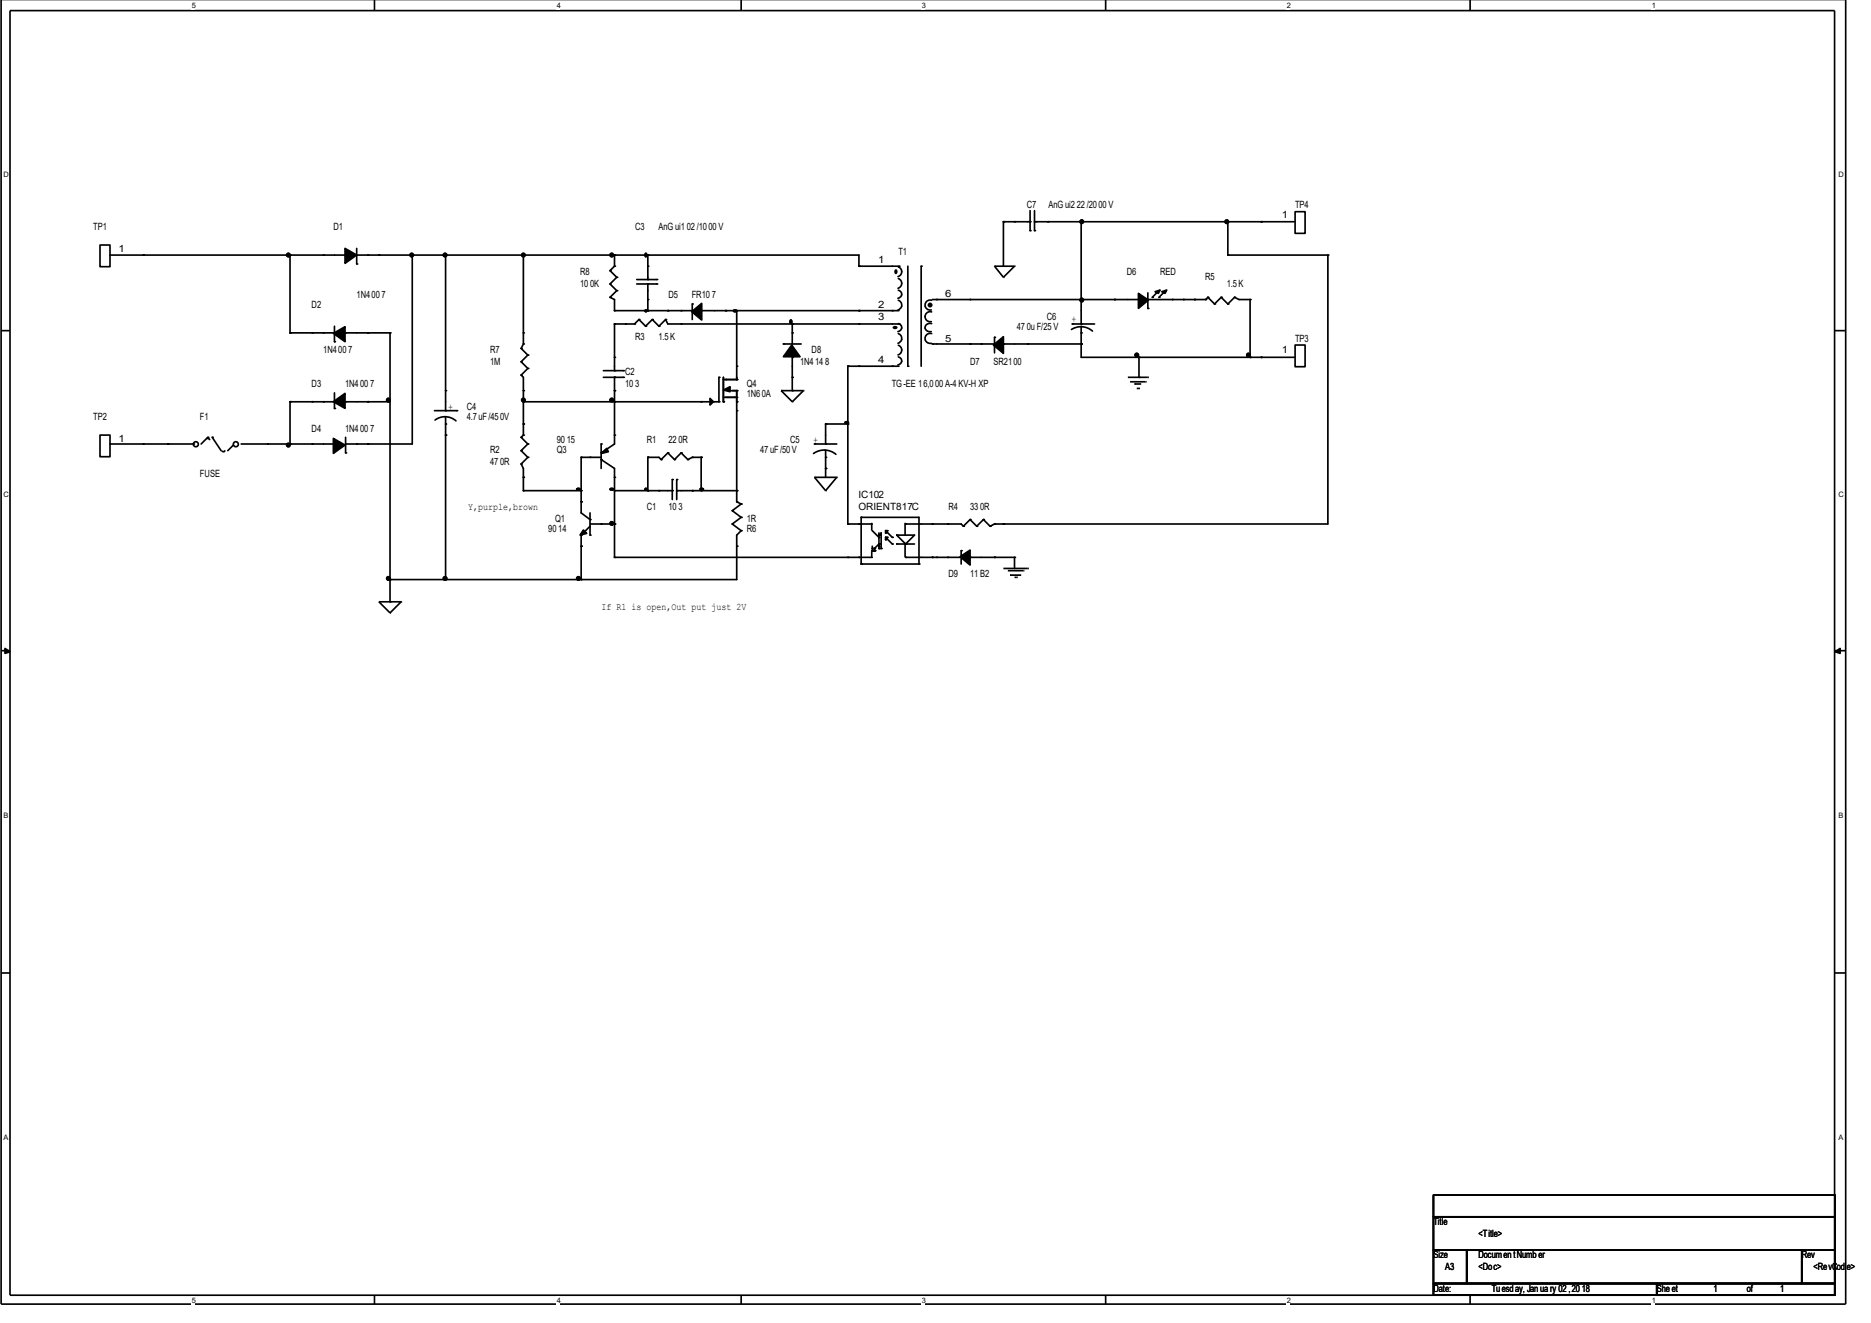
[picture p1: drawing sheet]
<svg xmlns="http://www.w3.org/2000/svg" width="297mm" height="210mm" viewBox="0 0 297 210" stroke-linecap="round" stroke-linejoin="round" font-family="sans-serif">
<path d="M.2 -.1v207.1h292.8v-207.1M1.6 1.7h289.6v203.9h-289.6z" fill="none" stroke="#000" stroke-width=".26"/>
<g fill="#fff">
<path d="M30.4 .3h.6v1.3h-.6z"/>
<path d="M30.4 205.8h.6v1.4h-.6z"/>
</g>
<path d="M59.4 -.1v1.8M59.4 205.6v1.4" fill="none" stroke="#000" stroke-width=".26"/>
<g fill="#fff">
<path d="M88.4 .3h.5v1.3h-.5z"/>
<path d="M88.4 205.8h.5v1.4h-.5z"/>
</g>
<path d="M117.7 -.1v1.8M117.7 205.6v1.4" fill="none" stroke="#000" stroke-width=".26"/>
<g fill="#fff">
<path d="M146.3 .3h.5v1.3h-.5z"/>
<path d="M146.3 205.8h.5v1.4h-.5z"/>
</g>
<path d="M175.5 -.1v1.8M175.5 205.6v1.4" fill="none" stroke="#000" stroke-width=".26"/>
<g fill="#fff">
<path d="M204.3 .3h.5v1.3h-.5z"/>
<path d="M204.3 205.8h.5v1.4h-.5z"/>
</g>
<path d="M233.4 -.1v1.8M233.4 205.6v1.4" fill="none" stroke="#000" stroke-width=".26"/>
<g fill="#fff">
<path d="M262.2 .3h.5v1.3h-.5z"/>
<path d="M262.2 205.8h.5v1.4h-.5z"/>
<path d="M.5 27h.8v1.3h-.8z"/>
<path d="M291.8 27h.8v1.3h-.8z"/>
<path d="M.5 77.8h.8v1.3h-.8z"/>
<path d="M291.8 77.8h.8v1.3h-.8z"/>
</g>
<path d="M.2 52.5h1.4M291.2 52.5h1.8" fill="none" stroke="#000" stroke-width=".26"/>
<g fill="#fff">
<path d="M.5 128.9h.8v1.3h-.8z"/>
<path d="M291.8 128.9h.8v1.3h-.8z"/>
</g>
<path d="M.2 103.3h1.4M291.2 103.3h1.8" fill="none" stroke="#000" stroke-width=".26"/>
<path d="M.8 102.9l.8 .6-.8 .2zM291.3 103.5l.8-.6v.8z" fill="#000" stroke="#000" stroke-width=".26"/>
<g fill="#fff">
<path d="M.5 179.9h.8v1.3h-.8z"/>
<path d="M291.8 179.9h.8v1.3h-.8z"/>
</g>
<g fill="none" stroke="#000" stroke-width=".26">
<path d="M15.9 38.9h1.6v3.4h-1.6zM56.6 39.4v2.5M161 35.2h.1M161 35.2h2.5M163.5 36.6h.1M163.5 35.2h.1M163.5 33.4v3.2M164.2 35.2h.1M164.2 36.6h.1M164.2 35.2h2.1M164.2 33.4v3.2M166.3 35.2h.1"/>
<path d="M17.5 40.5h5.3M22.8 40.5h.1M49.6 52.8h.1M49.6 52.8h3.5M51.3 52.8h.1M51.3 40.5h.1M51.3 40.5h3.6M53.1 54.2h.1M53.1 51.8v2.4M54.9 52.8h.1M54.9 40.5h.1M54.9 52.8h3.5"/>
<path d="M56.6 41.9h.1M56.6 40.5h3.5M58.4 52.8h.1M58.4 40.5h.1M60.1 40.5h.1M82.7 59.5h.1M82.7 57.4h.1M82.7 55.3h.1M82.7 59.5l.4 .4v2.1M82.7 57.4l1.1 1.1M82.7 55.3l1.1 1.1M83.1 54.6h.1"/>
<path d="M83.1 52.8h.1M83.1 52.8v1.8M83.1 54.6l-.4 .7M83.8 58.5h.1M83.8 56.4h.1M83.8 58.5l-1.1 1M83.8 56.4l-1.1 1M95.8 59.9h3.2M95.8 58.8h3.2M96.8 47.2h.1M96.8 45.1h.1M96.8 43h.1"/>
<path d="M96.8 47.2l.7 .3v1.8M96.8 45.1l1.1 1M96.8 43l1.1 1M97.5 59.9h.1M97.5 58.8h.1M97.5 56.7h.1M97.5 42.3h.1M97.5 49.3h.1M97.5 40.5h.1M97.5 40.5v1.8M97.5 56.7v2.1M97.5 59.9v2.1"/>
<path d="M97.5 42.3l-.7 .7M97.9 46.1h.1M97.9 44h.1M97.9 46.1l-1.1 1.1M97.9 44l-1.1 1.1M99 58.8h.1M99 59.9h.1M99.3 51.4h.1M99.3 51.4h1.4M100.7 51.4h.1M101.1 45.1h3.1M101.1 44.4h3.1"/>
<path d="M101.4 50.7h.1M101.4 50.7l-.7 .7M101.4 50.7l1.1 1.1M102.5 51.8h.1M102.8 44.4h.1M102.8 45.1h.1M102.8 42.3h.1M102.8 47.5h.1M102.8 42.3v2.1M102.8 45.1v2.4M103.5 50.7h.1M103.5 50.7l-1 1.1"/>
<path d="M103.5 50.7l1.1 1.1M104.2 45.1h.1M104.2 44.4h.1M104.6 51.8h.1M105.7 50.7h.1M105.7 50.7l.3 .7h2.1M105.7 50.7l-1.1 1.1M106 49.3h.1M106 49.3h3.9M108.1 51.4h.1M108.1 49.3h.1M109.9 48.3h.1"/>
<path d="M109.9 48.3v2.4M111.3 49.3h.1M111.3 49.3h3.9M114.1 59.9h.1M114.1 59.9v3.9M114.8 59.9v3.9M115.2 49.3h.1M116.9 58.1h.1M116.9 58.1v2.1M124.4 54.6h.1M124.4 54.6h2.8M125.8 56.7h.1"/>
<path d="M125.8 52.8h.1M125.8 59.9h.1M125.8 51.4h.1M125.8 51.4v3.2M125.8 56.7v3.2M136.3 42.3h.1M136.3 58.1h.1M136.3 51.4h.1M136.3 49.3h.1M136.3 42.3h6.4M136.3 51.4h6.4M136.3 49.3h6.4"/>
<path d="M136.3 58.1h6.4M141.6 49.3h.1M141.6 58.1h.1M142.6 42.4a.8 .8 0 0 1 .5 .8 .8 .8 0 0 1-.6 .7M142.6 44.2a.8 .8 0 0 1 .5 .8 .8 .8 0 0 1-.6 .8M142.6 46.1a.64 .64 0 0 1 .5 .6 .64 .64 0 0 1-.6 .6M142.6 47.7a.8 .8 0 0 1 .5 .7 .8 .8 0 0 1-.6 .8M142.6 51.4a.64 .64 0 0 1 .5 .6 .64 .64 0 0 1-.6 .6M142.6 52.9a.8 .8 0 0 1 .5 .8 .8 .8 0 0 1-.6 .8M142.6 54.8a.8 .8 0 0 1 .5 .8 .8 .8 0 0 1-.6 .7M142.6 56.7a.64 .64 0 0 1 .5 .6 .64 .64 0 0 1-.6 .6M142.7 42.3h.1"/>
<path d="M142.7 51.4h.1M144.1 58.1h.1M144.1 42.3v15.8M146.2 42.3h.1M146.2 42.3v15.8M147.9 52.9a.8 .8 0 0 0-1.1 .8 .8 .8 0 0 0 1 .8M147.9 51.4a.71 .71 0 0 0-1.1 .5 .71 .71 0 0 0 1 .7M147.9 49.5a.8 .8 0 0 0-1.1 .7 .8 .8 0 0 0 1 .8M147.9 47.7a.8 .8 0 0 0-1.1 .7 .8 .8 0 0 0 1 .8M148 54.6h.1M148 54.6h9.9M148 47.5h6"/>
<path d="M148.7 47.5h.1M154 54.6h.1M154 47.5h.1M155.8 54.6h.1M157.9 42.3h.1M157.9 53.5h.1M157.9 42.3h3.1M157.9 42.3l1.4 1.7M157.9 53.5v2.5M159.3 44h.1M159.3 54.6h.1M159.3 54.6h3.9"/>
<path d="M161 42.3h.1M161 42.3l-1.7 1.7M163.2 54.6h.1M170.1 52.3a2.76 2.76 0 0 1 3.3 .3M170.2 51.4h.1M170.2 51.4h3.5M171.6 52.8h.1M171.6 51.4h.1M171.6 47.5h.1M171.6 54.6h.1M171.6 47.5v3.9M171.6 51.8v2.8"/>
<path d="M176.9 47.5h.1M176.9 47.5h3.9M179 59.9h3.2M180.8 47.5h.1M182.2 59.9h.1M182.2 49h.1M182.2 47.5h5.7M182.2 46.5v2.5M182.9 47.2h.1M184 47.2h.1M184 46.1l-1.1 1.1M185 46.1l-1 1.1"/>
<path d="M186.1 47.5h.1M187.9 47.5h.1M189.6 47.5h.1M189.6 47.5h1.8M191.4 47.5h.1M191.7 47.2h.1M191.7 47.2l1.1 1.1M191.7 47.2l-.3 .3M192.8 48.3h.1M193.9 47.2h.1M193.9 47.2l1 1.1M193.9 47.2l-1.1 1.1"/>
<path d="M194.9 48.3h.1M196 47.2h.1M196 47.2l.7 .3h1.7M196 47.2l-1.1 1.1M198.4 47.5h.1M200.2 56.7h.1M200.2 56.7h5.3M205.6 54.8h1.6v3.4h-1.6zM15.9 69.1h1.6v3.4h-1.6zM17.5 70.5h5.3M22.8 70.5h.1M32.8 69.6h.3l.2 .2"/>
<path d="M33 69.4h.1M33 69.4l-1.1 1.1M33.7 69.4h.1M33.7 69.4l1.4 2.1M35.7 71.6l-.2 .1-.2-.1M37.2 70.5h.1M37.2 70.5l-1 1M49.6 63.8h.1M49.6 70.5h.1M49.6 63.8h3.5M49.6 70.5h3.5M51.3 63.8h.1"/>
<path d="M53.1 64.8h.1M53.1 70.5h.1M53.1 62.4v2.4M54.9 63.8h.1M54.9 71.9h.1M54.9 63.8h3.5M54.9 70.5h3.5M54.9 69.4v2.5M56.6 70.5h.1M58.4 63.8h.1M58.4 70.5h.1M69 65.2h3.5"/>
<path d="M69.1 66.7a2.63 2.63 0 0 1 3.3 .1M70.7 67.3h.1M70.7 65.2h.1M70.7 62h.1M70.7 69.1h.1M70.7 62v3.2M70.7 66.2v2.9M72.5 65.2h.1M82.7 73.7h.1M82.7 71.5h.1M82.7 69.4h.1M82.7 73.7l.4 .7v1.4"/>
<path d="M82.7 71.5l1.1 1.1M82.7 69.4l1.1 1.1M83.1 69.1h.1M83.1 75.8h.1M83.1 67.3h.1M83.1 62h.1M83.1 69.1l-.4 .3M83.1 67.3v1.8M83.8 72.6h.1M83.8 70.5h.1M83.8 72.6l-1.1 1.1M83.8 70.5l-1.1 1"/>
<path d="M92.3 72.6h.1M92.3 79.6h.1M92.3 72.6h3.1M92.3 79.6v1.8l1.4 1.1M93.7 72.6h.1M95.4 72.9h.1M95.4 71.9h.1M95.4 70.5h.1M95.4 72.9l2.1 1.5v1.4M95.4 70.5v3.9M97.5 69.1h.1M97.5 75.8h.1"/>
<path d="M97.5 62h.1M97.5 69.1v1.4l-2.1 1.4M102.8 72.6h.1M102.8 72.6h1.8l.4 .3M104.6 77.9h.1M104.6 77.9h2.1M105 72.9h.1M106 71.9h.1M106 71.9l-1 1M106 71.9l1.1 1M106.7 77.9h.1M106.7 76.1h.1"/>
<path d="M106.7 76.1v3.2M107.1 72.9h.1M107.4 76.1h.1M107.4 77.9h.1M107.4 77.9h2.5M107.4 76.1v3.2M108.1 71.9h.1M108.1 71.9l-1 1M108.1 71.9l1.1 1M109.2 72.9h.1M109.9 72.6h.1M109.9 77.9h.1"/>
<path d="M109.9 72.6h1.4M109.9 72.6l-.7 .3M111.3 63.8h.1M111.3 72.6h.1M111.3 63.8h2.8M114.1 63.8h.1M114.8 63.8h.1M114.8 60.2h.1M114.8 60.2h2.1M114.8 63.1h2.1M115.2 60.2h.1M115.5 62h1.4"/>
<path d="M116.6 63.1h.1M116.9 79.6h.1M116.9 77.9h.1M116.9 60.2h.1M116.9 62h.1M116.9 63.8h.1M116.9 63.1h.1M116.9 65.2h.1M116.9 79.6l.8 .4M116.9 62v3.2M116.9 77.9v1.7M124 62h.1"/>
<path d="M124 62h3.5M124 62l1.8 1.8M125.8 63.8h.1M127.5 62h.1M127.5 62l-1.7 1.8M129.1 72a2.89 2.89 0 0 1 3.6 .1M129.3 75.8h.1M129.3 70.5h.1M129.3 75.8h3.5M129.3 75.8l1.8 2.1M129.3 70.5h3.5M131.1 77.9h.1"/>
<path d="M131.1 72.6h.1M131.1 70.5h.1M131.1 67.3h.1M131.1 74.4h.1M131.1 67.3v3.2M131.1 71.5v2.9M132.8 75.8h.1M132.8 75.8l-1.7 2.1M179.4 60.6h2.5M180.1 61h.1M180.1 61h1.1M180.4 61.7h.4"/>
<path d="M180.8 61.7h.1M181.9 60.6h.1M60.1 95.5h.1M60.1 95.5h3.6M60.1 95.5l1.8 1.8M61.9 97.3h.1M63.7 95.5h.1M63.7 95.5l-1.8 1.8M92.3 84.9h.1M92.3 86.7h.1M92.3 84.9v1.8M93.7 82.5h.1"/>
<path d="M93.7 84.9h.1M93.7 83.2h3.8M93.7 83.5l-1.4 1.4M93.7 81.4v3.5M95.4 83.2h.1M97.5 83.2h.1M116.2 83.2h.1M116.2 81.1h.1M116.2 83.2l1.5 1M116.2 81.1l1.5 1M116.9 86.7h.1M117.7 84.2h.1"/>
<path d="M117.7 82.1h.1M117.7 80h.1M117.7 84.2l-.8 .7v1.8M117.7 82.1l-1.5 1.1M117.7 80l-1.5 1.1M134.6 83.2h.1M134.6 88.5h.1M134.6 88.5h3.9M134.6 83.2h3.9M136.3 88.5h.1M136.3 83.2h.1M136.7 89.5h.1"/>
<path d="M136.7 82.1h.1M136.7 82.1v7.4M136.7 82.1h9.2v7.4M136.7 89.5h9.2M138.4 83.1v1M138.4 87.6v.8M138.5 87.4h.1M138.5 87.1h.1M138.5 87.1h.3M138.5 84.2l1 1.1M138.5 86.7v.7M138.5 87.4h.3"/>
<path d="M138.8 87.4h.1M138.8 87.1h.1M138.8 87.1v.3M139.5 87.1h.1M139.5 86.7h.1M139.5 85.3h.1M139.5 84.9h.1M139.5 86.4h.1M139.5 87.1h.4M139.5 84.6v2.5M139.5 84.9l.4-.3v2.5M139.5 86.4l-.7 .7"/>
<path d="M139.5 86.4h.4M139.5 84.9h.4M139.9 87.1h.1M140.6 84.6h.1M140.6 85.6h.1M140.6 85.3h.1M140.6 84.2h.1M140.6 85.3l1 1.1M140.6 84.2l1 1.1M140.6 84.2h.3l-.3 .4M140.6 85.3h.3l-.3 .3M140.6 84.2v.4"/>
<path d="M140.6 85.3v.3M141.6 86.4h.1M141.6 85.3h.1M142.3 86.4h.1M142.3 84.9h.1M142.3 84.9l1.5 1.5M142.3 84.9h2.9l-1.4 1.5M142.3 86.4h2.9M143.7 83.1v1.8M143.7 86.3v2.1M143.8 86.4h.1M143.8 88.5h.1"/>
<path d="M143.8 83.2h.1M143.8 88.5h4.2M143.8 83.2h4.2M145.9 89.5h.1M148 83.2h.1M148 88.5h.1M148.7 88.5h.1M148.7 88.5h3.9M150.5 88.5h.1M150.5 83.2h.1M150.5 83.2h2.1l.3 .3M152.6 87.4h.1"/>
<path d="M152.6 87.4v2.1M152.9 83.5h.1M154 88.5h.1M154 82.5h.1M154 88.5h3.9M154 82.5l-1.1 1M154 82.5l1 1M155 83.5h.1M156.1 82.5h.1M156.1 82.5l-1.1 1M156.1 82.5l1.1 1M157.2 83.5h.1"/>
<path d="M157.9 88.5h.1M157.9 83.2h.1M157.9 83.2h1.4M157.9 83.2l-.7 .3M159.3 83.2h.1M159.3 90.2h3.9M160 90.6h2.5M160.3 91.3h.1M160.3 91.3h1.8M161 91.6h.4M161.4 91.6h.1M162.5 90.6h.1"/>
<path d="M163.2 90.2h.1M.2 154.4h1.4M291.2 154.4h1.8M227.5 189.7h63.8v3.4h-63.8zM227.5 193.1h63.8v5.3h-63.8zM227.5 198.4h5.3v5.3h-5.3zM232.8 198.4h53.2v5.3h-53.2zM286 198.4h5.3v5.3h-5.3zM227.5 203.7h35.5v1.9h-35.5zM263 203.7h28.3v1.9h-28.3z"/>
</g>
<g fill="#000" stroke="#000" stroke-width=".26">
<path d="M96.3 71.2l.3 .5-1.1 .3zM112.7 63.2l.5 .6-.5 .5zM114.8 61.9l1.1-.5v.8zM92.6 84.1l.5 .6-1 .2z"/>
<path d="M52.9 52.9l1.9-1v2.3z" fill-rule="evenodd"/>
<path d="M54.8 39.4l1.8 1.1-1.8 1.3z" fill-rule="evenodd"/>
<path d="M109.8 49.5l1.6-1.3v2.6z" fill-rule="evenodd"/>
<path d="M125.7 54.8l1.3 1.8h-2.6z" fill-rule="evenodd"/>
<path d="M141.9 51.9l.4 .1a.33 .33 0 0 1-.5 0z" fill-rule="evenodd"/>
<path d="M142.1 42.9h.1a.33 .33 0 0 1 0 .5z" fill-rule="evenodd"/>
<path d="M157.7 54.8l1.6-1.4v2.7z" fill-rule="evenodd"/>
<path d="M180.7 46.6l1.6 1-1.6 1.3z" fill-rule="evenodd"/>
<path d="M183.4 46.3l.7-.3-.2 .6z" fill-rule="evenodd"/>
<path d="M184.4 46.3l.8-.3-.3 .6z" fill-rule="evenodd"/>
<path d="M52.9 63.8l1.9-1.4v2.4z" fill-rule="evenodd"/>
<path d="M52.9 69.6l1.9 1-1.9 1.4z" fill-rule="evenodd"/>
<path d="M152.4 88.4l1.6-1.1v2.4z" fill-rule="evenodd"/>
<circle cx="147.6" cy="48.4" r=".26"/>
</g>
<circle cx="31.1" cy="70.5" r=".4" fill="#fff" stroke="#000" stroke-width=".26"/>
<path d="M26.6 70.5h.1M26.6 70.5h4.3" fill="none" stroke="#000" stroke-width=".26"/>
<circle cx="37.4" cy="70.5" r=".4" fill="#fff" stroke="#000" stroke-width=".26"/>
<g fill="none" stroke="#000" stroke-width=".26">
<path d="M159.3 35.2h.1M159.3 35.2h1.7M159.3 35.2v7.1M166.3 35.2h39.2M171.6 35.2h.1M171.6 35.2v12.3M194.9 35.2h.1M194.9 35.2v5.3M200.2 35.2h.1M205.6 33.6h1.6v3.4h-1.6zM22.8 40.5h.1M22.8 40.5h28.5"/>
<path d="M46 40.5h.1M46 52.8h.1M46 52.8h3.6M46 40.5v12.3M58.4 52.8h.1M58.4 52.8h3.5M60.1 40.5h.1M60.1 40.5h76.2v1.8M61.9 52.8h.1M61.9 52.8v42.7M65.4 40.5h.1M65.4 40.5v30h-7"/>
<path d="M70.7 40.5h.1M70.7 40.5v21.5M83.1 40.5h.1M83.1 40.5v12.3M97.5 40.5h.1M97.5 51.4h.1M97.5 49.3h8.5M97.5 51.4v5.3M97.5 51.4h1.8M102.8 40.5h.1M102.8 49.3h.1M102.8 40.5v1.8"/>
<path d="M102.8 47.5v1.8M106 49.3h.1M108.1 51.4h28.2M115.2 49.3h.1M115.2 49.3h21.1M116.9 49.3h.1M116.9 49.3v8.8M125.8 51.4h.1M125.8 59.9v2.1M134.6 58.1h.1M134.6 58.1v25.1M134.6 58.1h1.7"/>
<path d="M136.3 49.3h.1M136.3 42.3h.1M154 47.5h22.9M163.2 54.6h8.4M171.6 47.5h.1M171.6 54.6h.1M171.6 54.6v2.1h28.6M176.9 47.5h.1M180.8 56.7h.1M180.8 59.9h.1M180.8 56.7v3.2M187.9 47.5h1.7"/>
<path d="M189.6 47.5h.1M194.9 40.5h.1M194.9 40.5h15.9M198.4 56.7h.1M198.4 47.5v9.2M200.2 56.7h.1M210.8 40.5h.1M210.8 40.5v42.7h-51.5M22.8 70.5h3.8M26.6 70.5h.1M38.3 70.5h11.3M42.5 70.5h.1"/>
<path d="M46 63.8h.1M46 70.5h.1M46 63.8v6.7M46 63.8h3.6M58.4 63.8h.1M58.4 70.5h.1M58.4 63.8h3.5M70.7 69.1h.1M70.7 69.1v22.9M83.1 77.9h.1M83.1 63.8h.1M83.1 67.3h.1"/>
<path d="M83.1 75.8h.1M83.1 63.8h28.2M83.1 77.9h9.2M83.1 62v5.3M83.1 75.8v2.1M92.3 77.9h.1M92.3 79.6h.1M92.3 72.6v7M97.5 63.8h.1M97.5 77.9h.1M97.5 62h.1M97.5 77.9h7.1"/>
<path d="M97.5 62v7.1M97.5 75.8v12.7M102.8 77.9h.1M102.8 72.6h.1M102.8 72.6v5.3M109.9 77.9h.1M109.9 77.9h7M111.3 77.9h.1M111.3 72.6h.1M111.3 72.6v5.3M116.9 77.9h.1M116.9 65.2v12.7"/>
<path d="M125.8 62h.1M131.1 74.4h.1M131.1 67.3h.1M131.1 74.4v1.4M131.1 67.3h3.5M134.6 67.3h.1M61.9 92h.1M61.9 95.5h.1M70.7 92h.1M92.3 86.7h.1M92.3 92h.1M92.3 86.7v5.3"/>
<path d="M97.5 88.5h.1M97.5 83.2h.1M97.5 88.5h37.1M116.9 86.7h.1M116.9 86.7v5.3h-55M148 83.2h.1M148 88.5h.1M148 88.5h.7M148 83.2h2.5M157.9 88.5h.1M157.9 88.5h3.1M159.3 83.2h.1"/>
<path d="M161 88.5h.1M161 88.5v1.7"/>
</g>
<g fill="#000" stroke="#000" stroke-width=".26">
<path d="M102.4 40.3l.1-.1a.33 .33 0 0 1 0 .5z" fill-rule="evenodd"/>
<path d="M102.4 40.3l.1-.1a.33 .33 0 0 1 0 .5z" fill-rule="evenodd"/>
<path d="M116.5 49.3h.4a.33 .33 0 0 1-.5 0z" fill-rule="evenodd"/>
<path d="M116.5 49.3h.4a.33 .33 0 0 1-.5 0z" fill-rule="evenodd"/>
<path d="M125.4 50.9l.1-.1a.33 .33 0 0 1 0 .5z" fill-rule="evenodd"/>
<path d="M125.4 50.9l.1-.1a.33 .33 0 0 1 0 .5z" fill-rule="evenodd"/>
<path d="M91.6 77.6l.5 .1a.33 .33 0 0 1-.6 0z" fill-rule="evenodd"/>
<path d="M91.6 77.6l.5 .1a.33 .33 0 0 1-.6 0z" fill-rule="evenodd"/>
<path d="M96.9 77.6l.5 .1a.33 .33 0 0 1-.6 0z" fill-rule="evenodd"/>
<path d="M96.9 77.6l.5 .1a.33 .33 0 0 1-.6 0z" fill-rule="evenodd"/>
<path d="M111.2 77.6l.5 .1a.33 .33 0 0 1-.6 0z" fill-rule="evenodd"/>
<path d="M111.2 77.6l.5 .1a.33 .33 0 0 1-.6 0z" fill-rule="evenodd"/>
<path d="M134.2 67l.5 .1a.33 .33 0 0 1-.6 0z" fill-rule="evenodd"/>
<path d="M134.2 67l.5 .1a.33 .33 0 0 1-.6 0z" fill-rule="evenodd"/>
<circle cx="171.7" cy="35.2" r=".26"/>
<circle cx="194.7" cy="35.2" r=".26"/>
<circle cx="45.8" cy="40.5" r=".26"/>
<circle cx="65.4" cy="40.5" r=".26"/>
<circle cx="70.6" cy="40.5" r=".26"/>
<circle cx="83.1" cy="40.5" r=".26"/>
<circle cx="97.1" cy="40.5" r=".26"/>
<circle cx="102.5" cy="49.3" r=".13"/>
<circle cx="171.7" cy="47.6" r=".26"/>
<circle cx="180.4" cy="56.4" r=".26"/>
<circle cx="198.2" cy="56.4" r=".26"/>
<circle cx="45.8" cy="70.6" r=".26"/>
<circle cx="61.6" cy="63.5" r=".26"/>
<circle cx="83.1" cy="63.5" r=".26"/>
<circle cx="97.1" cy="63.5" r=".26"/>
<circle cx="102.5" cy="77.7" r=".13"/>
<circle cx="61.6" cy="91.8" r=".26"/>
<circle cx="70.6" cy="91.8" r=".26"/>
<circle cx="91.8" cy="91.8" r=".26"/>
<circle cx="97.1" cy="83.1" r=".26"/>
</g>
<g font-size="1.6">
<text x="163" y="33.1">C7</text>
<text x="166.4" y="33.1">AnGui222/2000V</text>
<text x="203.5" y="34.7">1</text>
<text x="205.6" y="33.1">TP4</text>
<text x="14.8" y="36.5">TP1</text>
<text x="18.8" y="40">1</text>
<text x="52.9" y="36.5">D1</text>
<text x="100.8" y="36.5">C3</text>
<text x="104.5" y="36.5">AnGui102/1000V</text>
<text x="139.4" y="41.8">1</text>
<text x="142.6" y="40.5">T1</text>
<text x="56.6" y="47.4">1N4007</text>
<text x="92.1" y="43.7">R8</text>
<text x="92.1" y="45.5">100K</text>
<text x="106.1" y="47.4">D5</text>
<text x="109.8" y="47.4">FR107</text>
<text x="150" y="47.1">6</text>
<text x="178.8" y="43.7">D6</text>
<text x="184.1" y="43.7">RED</text>
<text x="191.3" y="44.5">R5</text>
<text x="194.7" y="45.5">1.5K</text>
<text x="49.5" y="48.9">D2</text>
<text x="100.8" y="54">R3</text>
<text x="104.5" y="54">1.5K</text>
<text x="139.4" y="50.8">3</text>
<text x="139.4" y="48.9">2</text>
<text x="161.4" y="52.4">470uF/25V</text>
<text x="166.1" y="50.8">C6</text>
<text x="170.1" y="51.1">+</text>
<text x="51.3" y="56.1">1N4007</text>
<text x="77.8" y="56.1">R7</text>
<text x="77.8" y="57.9">1M</text>
<text x="99.2" y="59.5">C2</text>
<text x="127" y="57.9">1N4148</text>
<text x="128.8" y="56.1">D8</text>
<text x="139.4" y="57.7">4</text>
<text x="150" y="54.2">5</text>
<text x="154" y="57.9">D7</text>
<text x="157.7" y="57.9">SR2100</text>
<text x="203.5" y="56.1">1</text>
<text x="205.6" y="54.2">TP3</text>
<text x="49.5" y="61.4">D3</text>
<text x="54.8" y="61.4">1N4007</text>
<text x="71.2" y="65.1">+</text>
<text x="74.1" y="65.1">C4</text>
<text x="99.2" y="61.4">103</text>
<text x="118.5" y="61.4">Q4</text>
<text x="118.5" y="63">1N60A</text>
<text x="141.5" y="61.4">TG-EE 16,000A-4KV-H XP</text>
<text x="14.8" y="66.7">TP2</text>
<text x="18.8" y="70.1">1</text>
<text x="31.7" y="66.7">F1</text>
<text x="49.5" y="68.5">D4</text>
<text x="54.8" y="68.5">1N4007</text>
<text x="74.1" y="66.7">4.7uF/450V</text>
<text x="77.8" y="72">R2</text>
<text x="88.4" y="72">Q3</text>
<text x="88.4" y="70.4">9015</text>
<text x="102.7" y="70.4">R1</text>
<text x="106.1" y="70.4">220R</text>
<text x="120.6" y="72">47uF/50V</text>
<text x="125.4" y="70.4">C5</text>
<text x="129.1" y="70.4">+</text>
<text x="31.7" y="75.7">FUSE</text>
<text x="77.8" y="73.8">470R</text>
<text x="74.3" y="81">Y,purple,brown</text>
<text x="88.1" y="82.8">Q1</text>
<text x="102.7" y="81">C1</text>
<text x="106.1" y="81">103</text>
<text x="118.5" y="82.8">1R</text>
<text x="136.3" y="79.1">IC102</text>
<text x="136.3" y="81">ORIENT817C</text>
<text x="150.5" y="81">R4</text>
<text x="154" y="81">330R</text>
<text x="87" y="84.4">9014</text>
<text x="118.5" y="84.4">R6</text>
<text x="150.5" y="91.5">D9</text>
<text x="154" y="91.5">11B2</text>
<text x="95.5" y="96.8">If R1 is open,Out put just 2V</text>
<text x="227.5" y="194.5">Title</text>
<text x="234.7" y="196.3">&lt;Title&gt;</text>
<text x="227.5" y="199.8">Size</text>
<text x="229.4" y="201.6">A3</text>
<text x="234.7" y="199.8">Document Number</text>
<text x="234.7" y="201.6">&lt;Doc&gt;</text>
<text x="286" y="199.8">Rev</text>
<text x="287.8" y="201.6">&lt;RevCode&gt;</text>
<text x="227.5" y="205.1">Date:</text>
<text x="236.8" y="205.1">Tuesday, January 02, 2018</text>
<text x="263" y="205.1">Sheet</text>
<text x="272" y="205.1">1</text>
<text x="277.3" y="205.1">of</text>
<text x="282.6" y="205.1">1</text>
</g>
<g font-size="1.2">
<text x="30.4" y="1.3">5</text>
<text x="88.4" y="1.3">4</text>
<text x="146.3" y="1.3">3</text>
<text x="204.3" y="1.3">2</text>
<text x="262.2" y="1.3">1</text>
<text x=".5" y="28">D</text>
<text x="291.8" y="28">D</text>
<text x=".5" y="78.8">C</text>
<text x="291.8" y="78.8">C</text>
<text x=".5" y="129.9">B</text>
<text x="291.8" y="129.9">B</text>
<text x=".5" y="181">A</text>
<text x="291.8" y="181">A</text>
<text x="30.4" y="206.9">5</text>
<text x="88.4" y="206.9">4</text>
<text x="146.3" y="206.9">3</text>
<text x="204.3" y="206.9">2</text>
<text x="262.2" y="206.9">1</text>
</g>
</svg>
